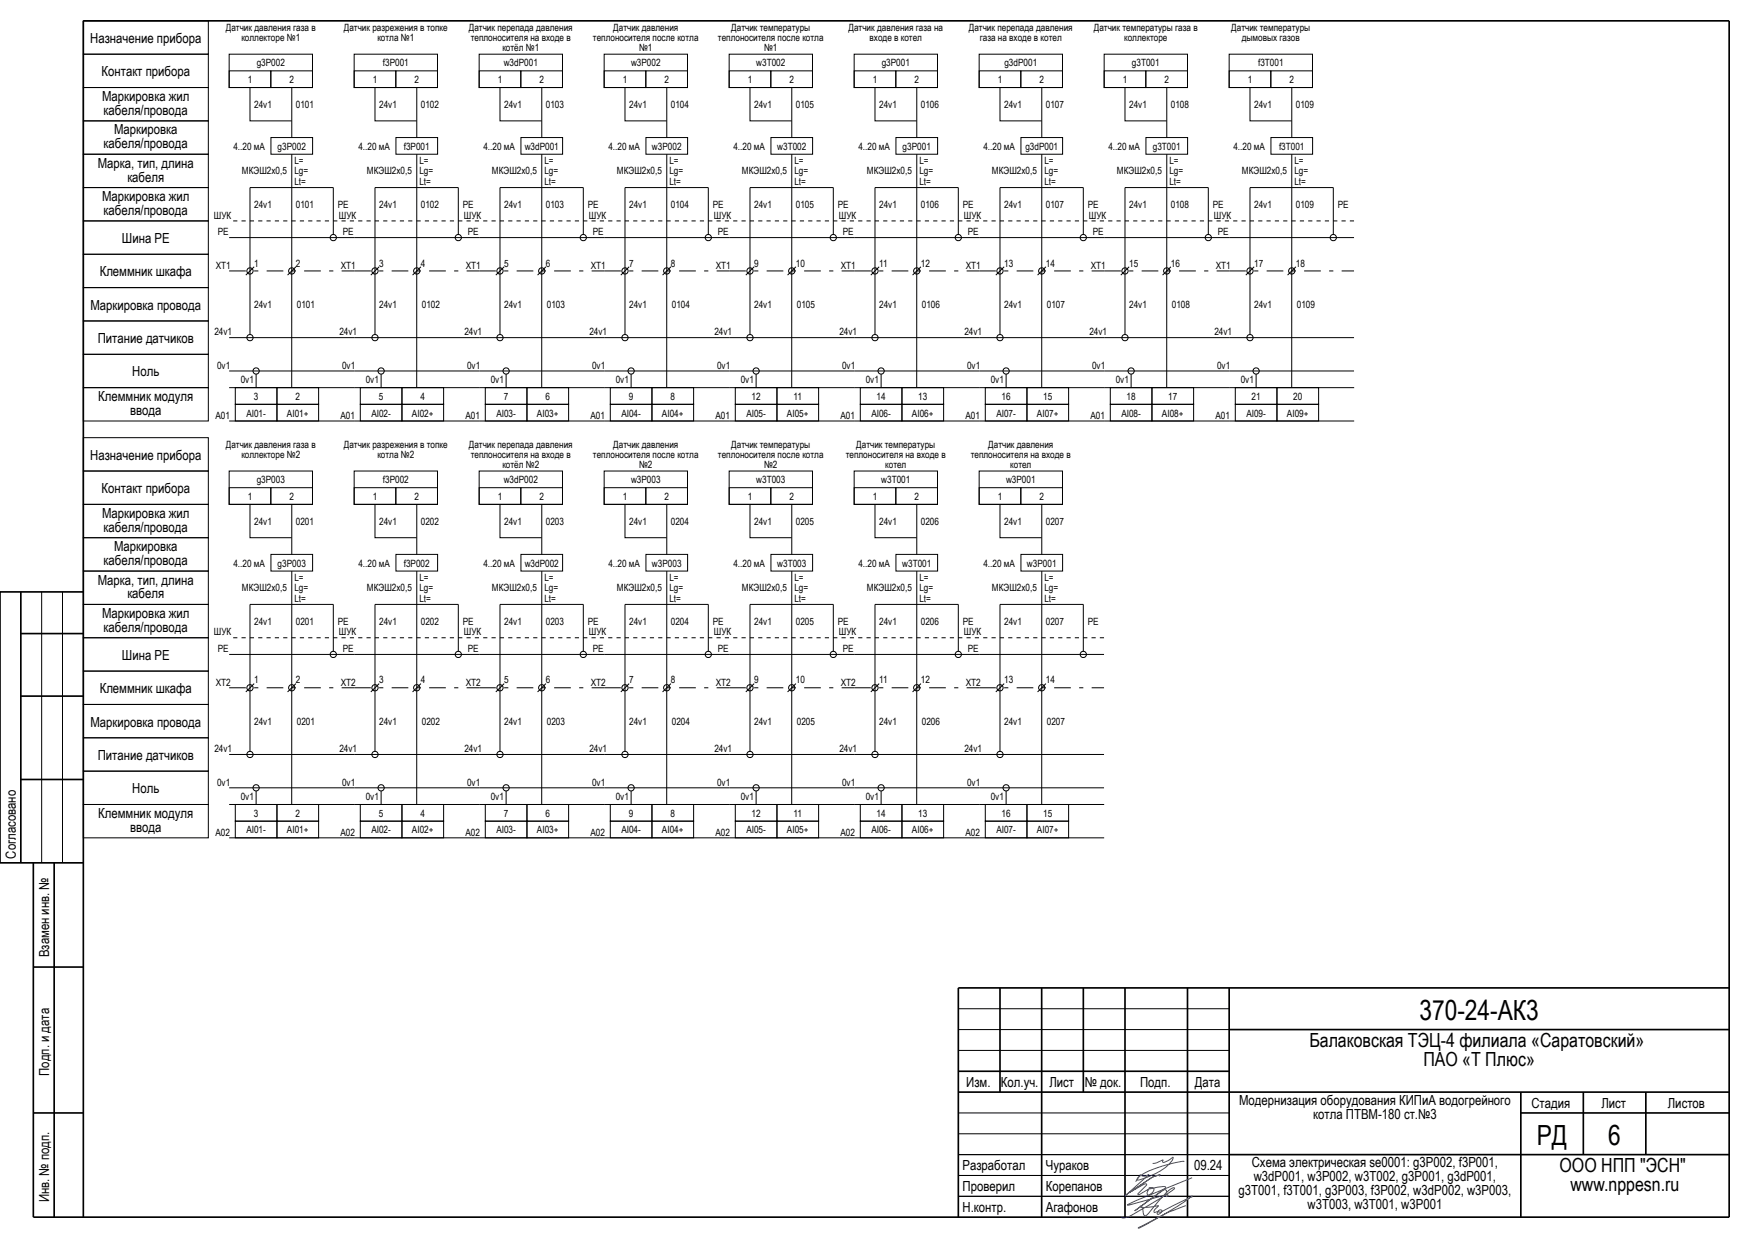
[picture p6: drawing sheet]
<svg xmlns="http://www.w3.org/2000/svg" width="420mm" height="297mm" viewBox="0 0 420 297" stroke-linecap="round" stroke-linejoin="round" font-family="sans-serif">
<g fill="#000" stroke="#000" stroke-width=".24">
<path d="M70 21v12zM100 21v12zM130 21v12zM160 21v12zM190 21v12zM220 21v12zM250 21v12zM280 21v12zM310 21v12zM55 57h30zM85 57h30zM115 57h30z"/>
<path d="M145 57h30zM175 57h30zM205 57h30zM235 57h30zM265 57h30zM295 57h30zM61 64l-2 2zM69 66l2-2zM89 66l2-2zM101 64l-2 2zM119 66l2-2zM131 64l-2 2z"/>
<path d="M149 66l2-2zM159 66l2-2zM179 66l2-2zM189 66l2-2zM211 64l-2 2zM221 64l-2 2zM239 66l2-2zM249 66l2-2zM269 66l2-2zM279 66l2-2zM299 66l2-2zM309 66l2-2z"/>
<path d="M55 81h30zM55 89h30zM55 93h30zM61.5 89.8v3.2zM85 81h30zM85 89h30zM85 93h30zM91.5 89.8v3.2zM115 81h30zM115 89h30zM115 93h30zM121.5 89.8v3.2z"/>
<path d="M145 81h30zM145 89h30zM145 93h30zM151.5 89.8v3.2zM175 81h30zM175 89h30zM175 93h30zM181.5 89.8v3.2zM205 81h30zM205 89h30zM205 93h30zM211.5 89.8v3.2z"/>
<path d="M235 81h30zM235 89h30zM235 93h30zM241.5 89.8v3.2zM265 81h30zM265 89h30zM265 93h30zM271.5 89.8v3.2zM295 81h30zM295 89h30zM295 93h30zM301.5 89.8v3.2z"/>
<path d="M55 101h30zM85 101h30zM115 101h30zM145 101h30zM175 101h30zM205 101h30zM235 101h30zM265 101h30zM295 101h30zM70 121v12zM100 121v12zM130 121v12z"/>
<path d="M160 121v12zM190 121v12zM220 121v12zM250 121v12zM55 157h30zM85 157h30zM115 157h30zM145 157h30zM175 157h30zM205 157h30zM235 157h30zM59 166l2-2z"/>
<path d="M69 166l2-2zM89 166l2-2zM99 166l2-2zM119 166l2-2zM129 166l2-2zM149 166l2-2zM159 166l2-2zM179 166l2-2zM189 166l2-2zM209 166l2-2zM219 166l2-2zM239 166l2-2z"/>
<path d="M251 164l-2 2zM55 181h30zM55 189h30zM55 193h30zM61.5 189.8v3.2zM85 181h30zM85 189h30zM85 193h30zM91.5 189.8v3.2zM115 181h30zM115 189h30zM115 193h30z"/>
<path d="M121.5 189.8v3.2zM145 181h30zM145 189h30zM145 193h30zM151.5 189.8v3.2zM175 181h30zM175 189h30zM175 193h30zM181.5 189.8v3.2zM205 181h30zM205 189h30zM205 193h30z"/>
<path d="M211.5 189.8v3.2zM235 181h30zM235 189h30zM235 193h30zM241.5 189.8v3.2zM10 142v65zM15 142v65zM55 201h30zM85 201h30zM115 201h30zM145 201h30zM175 201h30z"/>
<path d="M205 201h30zM235 201h30zM230 252h65zM230 247h65zM230 242h65zM230 277h65zM230 272h65zM230 267h65zM230 287h65zM230 282h65z"/>
</g>
<g fill="#000" stroke="#000" stroke-width=".4">
<path d="M20 5h395zM5 152h15zM5 167h15zM5 187h15zM5 142v65zM8 207v85zM13 207v85zM8 232h12zM230 237h185zM230 257h65zM295 247h120zM8 267h12z"/>
<path d="M230 262h185zM240 237v25zM260 237v25zM295 277h120zM365 267h50zM380 262v15zM395 262v15zM8 292h407zM20 5v287zM230 237v55zM250 237v55zM270 237v55z"/>
<path d="M285 237v55zM295 237v55zM365 262v30zM415 5v287z"/>
</g>
<path d="M20 142h-20v65h20" fill="none" stroke="#000" stroke-width=".4"/>
<path d="M284.2 278.7l-.1-.1a26.7 26.7 0 0 0-10.8 3.7l-.4 .8a14 14 0 0 0 8.5-4.9l.1-.6-2.1 1.3a.32 .32 0 0 1-.4-.2 .32 .32 0 0 1 .1-.4l-1.5 .7-1 .1M284.6 289.2a74 74 0 0 0-11.4 5.4l1.9-.9 4.7-2.6 6.4-4.1-.1 .1-7.4 3.7h-.4a.34 .34 0 0 1-.1-.4 .34 .34 0 0 1 .5-.1 .34 .34 0 0 1 .1 .4 .74 .74 0 0 1-1.1 .5l.4-.6h-.2a.72 .72 0 0 1-1 .1l1-1.5a9.8 9.8 0 0 1-4.2 .3v-.2a.9 .9 0 0 1 .6 1.2l.1 .4a.57 .57 0 0 0 .2 .7 .57 .57 0 0 0 .8-.2l1.1-1.3a20.9 20.9 0 0 1 4.9-5.1h.4l.1 .1-3.4 2.4-5.3 3.1a6.1 6.1 0 0 1-3.9 1.6v-.4M286.1 282.5l-13.4 5.5-2.1 1.1 9.4-2.5a.25 .25 0 0 1 .3 .2 .25 .25 0 0 1-.3 .3l-.3-.5 .3-.5a.48 .48 0 0 0-.1-.6 .48 .48 0 0 0-.6-.1l-7 5.1 7.5-5.6-.2-.2-.3-.1-3.4 .6-.1-.1a.65 .65 0 0 1 1 0 .65 .65 0 0 1-.2 1l-.8 .6a.48 .48 0 0 1-.5-.3 .48 .48 0 0 1 .1-.6l.2-.5-2.2 1.3-.3-.1 2.1-2.3a.56 .56 0 0 0-.9 .1l-3.2 1.8 5.3-3.6 2-.6-2 .6-6.4 4.4 5.7-5.1a1.72 1.72 0 0 1-2 .1l-1.1 1.6" fill="none" stroke="#00f" stroke-width=".24"/>
<g fill="none" stroke="#000" stroke-width=".24">
<path d="M20 13h30v8h-30zM20 5h30v8h-30zM55 13h20v8h-20zM55 17h10v4h-10zM65 17h10v4h-10zM85 13h20v8h-20zM85 17h10v4h-10zM95 17h10v4h-10zM115 13h20v8h-20zM115 17h10v4h-10zM125 17h10v4h-10zM145 13h20v8h-20z"/>
<path d="M145 17h10v4h-10zM155 17h10v4h-10zM175 13h20v8h-20zM175 17h10v4h-10zM185 17h10v4h-10zM205 13h20v8h-20zM205 17h10v4h-10zM215 17h10v4h-10zM235 13h20v8h-20zM235 17h10v4h-10zM245 17h10v4h-10zM265 13h20v8h-20z"/>
<path d="M265 17h10v4h-10zM275 17h10v4h-10zM295 13h20v8h-20zM295 17h10v4h-10zM305 17h10v4h-10zM20 37h30v8h-30zM20 29h30v8h-30zM20 21h30v8h-30zM60 21v8h10M65 33h10v4h-10zM70 37v56M90 21v8h10"/>
<path d="M95 33h10v4h-10zM100 37v56M120 21v8h10M125 33h10v4h-10zM130 37v56M150 21v8h10M155 33h10v4h-10zM160 37v56M180 21v8h10M185 33h10v4h-10zM190 37v56M210 21v8h10"/>
<path d="M215 33h10v4h-10zM220 37v56M240 21v8h10M245 33h10v4h-10zM250 37v56M270 21v8h10M275 33h10v4h-10zM280 37v56M300 21v8h10M305 33h10v4h-10zM310 37v56M20 53h30v8h-30z"/>
<path d="M20 45h30v8h-30zM80 56.3v-11.3h-20v35.3M110 56.3v-11.3h-20v35.3M140 56.3v-11.3h-20v35.3M170 56.3v-11.3h-20v35.3M200 56.3v-11.3h-20v35.3M230 56.3v-11.3h-20v35.3M260 56.3v-11.3h-20v35.3M290 56.3v-11.3h-20v35.3M320 56.3v-11.3h-20v35.3M20 77h30v8h-30zM20 61h30v8h-30z"/>
<path d="M20 69h30v8h-30zM20 85h30v8h-30zM20 93h30v8h-30zM56.5 93h10v4h-10zM56.5 97h10v4h-10zM66.5 93h10v4h-10zM66.5 97h10v4h-10zM86.5 93h10v4h-10zM86.5 97h10v4h-10zM96.5 93h10v4h-10zM96.5 97h10v4h-10zM116.5 93h10v4h-10z"/>
<path d="M116.5 97h10v4h-10zM126.5 93h10v4h-10zM126.5 97h10v4h-10zM146.5 93h10v4h-10zM146.5 97h10v4h-10zM156.5 93h10v4h-10zM156.5 97h10v4h-10zM176.5 93h10v4h-10zM176.5 97h10v4h-10zM186.5 93h10v4h-10zM186.5 97h10v4h-10zM206.5 93h10v4h-10z"/>
<path d="M206.5 97h10v4h-10zM216.5 93h10v4h-10zM216.5 97h10v4h-10zM236.5 93h10v4h-10zM236.5 97h10v4h-10zM246.5 93h10v4h-10zM246.5 97h10v4h-10zM266.5 93h10v4h-10zM266.5 97h10v4h-10zM276.5 93h10v4h-10zM276.5 97h10v4h-10zM296.5 93h10v4h-10z"/>
<path d="M296.5 97h10v4h-10zM306.5 93h10v4h-10zM306.5 97h10v4h-10zM20 113h30v8h-30zM20 105h30v8h-30zM55 113h20v8h-20zM55 117h10v4h-10zM65 117h10v4h-10zM85 113h20v8h-20zM85 117h10v4h-10zM95 117h10v4h-10zM115 113h20v8h-20z"/>
<path d="M115 117h10v4h-10zM125 117h10v4h-10zM145 113h20v8h-20zM145 117h10v4h-10zM155 117h10v4h-10zM175 113h20v8h-20zM175 117h10v4h-10zM185 117h10v4h-10zM205 113h20v8h-20zM205 117h10v4h-10zM215 117h10v4h-10zM235 113h20v8h-20z"/>
<path d="M235 117h10v4h-10zM245 117h10v4h-10zM20 137h30v8h-30zM20 129h30v8h-30zM20 121h30v8h-30zM60 121v8h10M65 133h10v4h-10zM70 137v56M90 121v8h10M95 133h10v4h-10zM100 137v56M120 121v8h10"/>
<path d="M125 133h10v4h-10zM130 137v56M150 121v8h10M155 133h10v4h-10zM160 137v56M180 121v8h10M185 133h10v4h-10zM190 137v56M210 121v8h10M215 133h10v4h-10zM220 137v56M240 121v8h10"/>
<path d="M245 133h10v4h-10zM250 137v56M20 153h30v8h-30zM20 145h30v8h-30zM80 156.3v-11.3h-20v35.3M110 156.3v-11.3h-20v35.3M140 156.3v-11.3h-20v35.3M170 156.3v-11.3h-20v35.3M200 156.3v-11.3h-20v35.3M230 156.3v-11.3h-20v35.3M260 156.3v-11.3h-20v35.3M20 177h30v8h-30z"/>
<path d="M20 161h30v8h-30zM20 169h30v8h-30zM20 185h30v8h-30zM20 193h30v8h-30zM56.5 193h10v4h-10zM56.5 197h10v4h-10zM66.5 193h10v4h-10zM66.5 197h10v4h-10zM86.5 193h10v4h-10zM86.5 197h10v4h-10zM96.5 193h10v4h-10zM96.5 197h10v4h-10z"/>
<path d="M116.5 193h10v4h-10zM116.5 197h10v4h-10zM126.5 193h10v4h-10zM126.5 197h10v4h-10zM146.5 193h10v4h-10zM146.5 197h10v4h-10zM156.5 193h10v4h-10zM156.5 197h10v4h-10zM176.5 193h10v4h-10zM176.5 197h10v4h-10zM186.5 193h10v4h-10zM186.5 197h10v4h-10z"/>
<path d="M206.5 193h10v4h-10zM206.5 197h10v4h-10zM216.5 193h10v4h-10zM216.5 197h10v4h-10zM236.5 193h10v4h-10zM236.5 197h10v4h-10zM246.5 193h10v4h-10zM246.5 197h10v4h-10z"/>
<circle cx="80" cy="57" r=".75"/>
<circle cx="110" cy="57" r=".75"/>
<circle cx="140" cy="57" r=".75"/>
<circle cx="170" cy="57" r=".75"/>
<circle cx="200" cy="57" r=".75"/>
<circle cx="230" cy="57" r=".75"/>
<circle cx="260" cy="57" r=".75"/>
<circle cx="290" cy="57" r=".75"/>
<circle cx="320" cy="57" r=".75"/>
<circle cx="60" cy="65" r=".75"/>
<circle cx="70" cy="65" r=".75"/>
<circle cx="90" cy="65" r=".75"/>
<circle cx="100" cy="65" r=".75"/>
<circle cx="120" cy="65" r=".75"/>
<circle cx="130" cy="65" r=".75"/>
<circle cx="150" cy="65" r=".75"/>
<circle cx="160" cy="65" r=".75"/>
<circle cx="180" cy="65" r=".75"/>
<circle cx="190" cy="65" r=".75"/>
<circle cx="210" cy="65" r=".75"/>
<circle cx="220" cy="65" r=".75"/>
<circle cx="240" cy="65" r=".75"/>
<circle cx="250" cy="65" r=".75"/>
<circle cx="270" cy="65" r=".75"/>
<circle cx="280" cy="65" r=".75"/>
<circle cx="300" cy="65" r=".75"/>
<circle cx="310" cy="65" r=".75"/>
<circle cx="60" cy="81" r=".75"/>
<circle cx="61.5" cy="89" r=".75"/>
<circle cx="90" cy="81" r=".75"/>
<circle cx="91.5" cy="89" r=".75"/>
<circle cx="120" cy="81" r=".75"/>
<circle cx="121.5" cy="89" r=".75"/>
<circle cx="150" cy="81" r=".75"/>
<circle cx="151.5" cy="89" r=".75"/>
<circle cx="180" cy="81" r=".75"/>
<circle cx="181.5" cy="89" r=".75"/>
<circle cx="210" cy="81" r=".75"/>
<circle cx="211.5" cy="89" r=".75"/>
<circle cx="240" cy="81" r=".75"/>
<circle cx="241.5" cy="89" r=".75"/>
<circle cx="270" cy="81" r=".75"/>
<circle cx="271.5" cy="89" r=".75"/>
<circle cx="300" cy="81" r=".75"/>
<circle cx="301.5" cy="89" r=".75"/>
<circle cx="80" cy="157" r=".75"/>
<circle cx="110" cy="157" r=".75"/>
<circle cx="140" cy="157" r=".75"/>
<circle cx="170" cy="157" r=".75"/>
<circle cx="200" cy="157" r=".75"/>
<circle cx="230" cy="157" r=".75"/>
<circle cx="260" cy="157" r=".75"/>
<circle cx="60" cy="165" r=".75"/>
<circle cx="70" cy="165" r=".75"/>
<circle cx="90" cy="165" r=".75"/>
<circle cx="100" cy="165" r=".75"/>
<circle cx="120" cy="165" r=".75"/>
<circle cx="130" cy="165" r=".75"/>
<circle cx="150" cy="165" r=".75"/>
<circle cx="160" cy="165" r=".75"/>
<circle cx="180" cy="165" r=".75"/>
<circle cx="190" cy="165" r=".75"/>
<circle cx="210" cy="165" r=".75"/>
<circle cx="220" cy="165" r=".75"/>
<circle cx="240" cy="165" r=".75"/>
<circle cx="250" cy="165" r=".75"/>
<circle cx="60" cy="181" r=".75"/>
<circle cx="61.5" cy="189" r=".75"/>
<circle cx="90" cy="181" r=".75"/>
<circle cx="91.5" cy="189" r=".75"/>
<circle cx="120" cy="181" r=".75"/>
<circle cx="121.5" cy="189" r=".75"/>
<circle cx="150" cy="181" r=".75"/>
<circle cx="151.5" cy="189" r=".75"/>
<circle cx="180" cy="181" r=".75"/>
<circle cx="181.5" cy="189" r=".75"/>
<circle cx="210" cy="181" r=".75"/>
<circle cx="211.5" cy="189" r=".75"/>
<circle cx="240" cy="181" r=".75"/>
<circle cx="241.5" cy="189" r=".75"/>
</g>
<g fill="#000" stroke="#000" stroke-width=".24" stroke-dasharray="4 2 1 2" stroke-linecap="butt">
<path d="M55 65h30zM85 65h30zM115 65h30zM145 65h30zM175 65h30zM205 65h30zM235 65h30zM265 65h30zM295 65h30zM55 165h30zM85 165h30zM115 165h30z"/>
<path d="M145 165h30zM175 165h30zM205 165h30zM235 165h30z"/>
</g>
<g fill="#000" stroke="#000" stroke-width=".24" stroke-dasharray="1 1" stroke-linecap="butt">
<path d="M55 53h30zM85 53h30zM115 53h30zM145 53h30zM175 53h30zM205 53h30zM235 53h30zM265 53h30zM295 53h30zM55 153h30zM85 153h30zM115 153h30z"/>
<path d="M145 153h30zM175 153h30zM205 153h30zM235 153h30z"/>
</g>
<g font-size="6.7">
<text x="340.6" y="244.6">370-24-АК3</text>
<text x="368.8" y="274.7">РД</text>
<text x="386" y="274.6">6</text>
</g>
<g font-size="4.7">
<text x="314.2" y="251.1">Балаковская ТЭЦ-4 филиала «Саратовский»</text>
<text x="341.6" y="255.8">ПАО «Т Плюс»</text>
<text x="374.3" y="281.1">ООО НПП &quot;ЭСН&quot;</text>
<text x="376.9" y="285.8">www.nppesn.ru</text>
</g>
<g font-size="3.3">
<text x="21.7" y="10.2">Назначение прибора</text>
<text x="24.4" y="18.2">Контакт прибора</text>
<text x="24.5" y="24.2">Маркировка жил</text>
<text x="24.9" y="27.6">кабеля/провода</text>
<text x="24.9" y="35.6">кабеля/провода</text>
<text x="27.4" y="32.2">Маркировка</text>
<text x="23.5" y="40.2">Марка, тип, длина</text>
<text x="30.6" y="43.6">кабеля</text>
<text x="24.5" y="48.2">Маркировка жил</text>
<text x="24.9" y="51.6">кабеля/провода</text>
<text x="29.3" y="58.3">Шина PE</text>
<text x="23.9" y="66.3">Клеммник шкафа</text>
<text x="21.7" y="74.3">Маркировка провода</text>
<text x="23.5" y="82.3">Питание датчиков</text>
<text x="31.7" y="90.3">Ноль</text>
<text x="23.6" y="96.2">Клеммник модуля</text>
<text x="31.2" y="99.6">ввода</text>
<text x="21.7" y="110.2">Назначение прибора</text>
<text x="24.4" y="118.2">Контакт прибора</text>
<text x="24.5" y="124.2">Маркировка жил</text>
<text x="24.9" y="127.6">кабеля/провода</text>
<text x="24.9" y="135.6">кабеля/провода</text>
<text x="27.4" y="132.2">Маркировка</text>
<text x="23.5" y="140.2">Марка, тип, длина</text>
<text x="30.6" y="143.6">кабеля</text>
<text x="24.5" y="148.2">Маркировка жил</text>
<text x="24.9" y="151.6">кабеля/провода</text>
<text x="29.3" y="158.3">Шина PE</text>
<text x="23.9" y="166.3">Клеммник шкафа</text>
<text x="21.7" y="174.3">Маркировка провода</text>
<text x="23.5" y="182.3">Питание датчиков</text>
<text x="31.7" y="190.3">Ноль</text>
<text x="23.6" y="196.2">Клеммник модуля</text>
<text x="31.2" y="199.6">ввода</text>
<text x="3.8" y="206" transform="rotate(-90 3.8 206)">Согласовано</text>
<text x="11.8" y="229.7" transform="rotate(-90 11.8 229.7)">Взамен инв. №</text>
<text x="11.8" y="258.1" transform="rotate(-90 11.8 258.1)">Подп. и дата</text>
<text x="231.9" y="260.8">Изм.</text>
<text x="240.2" y="260.8">Кол.уч.</text>
<text x="251.8" y="260.8">Лист</text>
<text x="260.4" y="260.8">№ док.</text>
<text x="273.6" y="260.8">Подп.</text>
<text x="286.8" y="260.8">Дата</text>
<text x="297.4" y="265.1">Модернизация оборудования КИПиА водогрейного</text>
<text x="315.2" y="268.4">котла ПТВМ-180 ст.№3</text>
<text x="367.5" y="265.8">Стадия</text>
<text x="384.3" y="265.8">Лист</text>
<text x="400.3" y="265.8">Листов</text>
<text x="231" y="280.7">Разработал</text>
<text x="251" y="280.8">Чураков</text>
<text x="286.6" y="280.8">09.24</text>
<text x="300.4" y="280.1">Схема электрическая se0001: g3P002, f3P001,</text>
<text x="231" y="285.8">Проверил</text>
<text x="251" y="285.8">Корепанов</text>
<text x="297.2" y="286.7">g3T001, f3T001, g3P003, f3P002, w3dP002, w3P003,</text>
<text x="300.9" y="283.4">w3dP001, w3P002, w3T002, g3P001, g3dP001,</text>
<text x="11.8" y="288.5" transform="rotate(-90 11.8 288.5)">Инв. № подп.</text>
<text x="231" y="290.8">Н.контр.</text>
<text x="251" y="290.8">Агафонов</text>
<text x="313.8" y="290.1">w3T003, w3T001, w3P001</text>
</g>
<g font-size="2.4">
<text x="54.2" y="7.4">Датчик давления газа в</text>
<text x="57.9" y="9.8">коллекторе №1</text>
<text x="82.5" y="7.4">Датчик разрежения в топке</text>
<text x="90.6" y="9.8">котла №1</text>
<text x="112.5" y="7.4">Датчик перепада давления</text>
<text x="113" y="9.8">теплоносителя на входе в</text>
<text x="142.3" y="9.8">теплоносителя после котла</text>
<text x="147.2" y="7.4">Датчик давления</text>
<text x="172.3" y="9.8">теплоносителя после котла</text>
<text x="175.5" y="7.4">Датчик температуры</text>
<text x="203.6" y="7.4">Датчик давления газа на</text>
<text x="208.7" y="9.8">входе в котел</text>
<text x="232.5" y="7.4">Датчик перепада давления</text>
<text x="235.2" y="9.8">газа на входе в котел</text>
<text x="262.5" y="7.4">Датчик температуры газа в</text>
<text x="269.8" y="9.8">коллекторе</text>
<text x="295.5" y="7.4">Датчик температуры</text>
<text x="298" y="9.8">дымовых газов</text>
<text x="61.6" y="15.9">g3P002</text>
<text x="91.9" y="15.9">f3P001</text>
<text x="120.6" y="12.2">котёл №1</text>
<text x="120.9" y="15.9">w3dP001</text>
<text x="151.4" y="15.9">w3P002</text>
<text x="153.4" y="12.2">№1</text>
<text x="181.5" y="15.9">w3T002</text>
<text x="183.4" y="12.2">№1</text>
<text x="211.6" y="15.9">g3P001</text>
<text x="241.1" y="15.9">g3dP001</text>
<text x="271.7" y="15.9">g3T001</text>
<text x="301.9" y="15.9">f3T001</text>
<text x="59.5" y="19.9">1</text>
<text x="69.5" y="19.9">2</text>
<text x="89.5" y="19.9">1</text>
<text x="99.5" y="19.9">2</text>
<text x="119.5" y="19.9">1</text>
<text x="129.5" y="19.9">2</text>
<text x="149.5" y="19.9">1</text>
<text x="159.5" y="19.9">2</text>
<text x="179.5" y="19.9">1</text>
<text x="189.5" y="19.9">2</text>
<text x="209.5" y="19.9">1</text>
<text x="219.5" y="19.9">2</text>
<text x="239.5" y="19.9">1</text>
<text x="249.5" y="19.9">2</text>
<text x="269.5" y="19.9">1</text>
<text x="279.5" y="19.9">2</text>
<text x="299.5" y="19.9">1</text>
<text x="309.5" y="19.9">2</text>
<text x="61" y="25.9">24v1</text>
<text x="71" y="25.9">0101</text>
<text x="91" y="25.9">24v1</text>
<text x="101" y="25.9">0102</text>
<text x="121" y="25.9">24v1</text>
<text x="131" y="25.9">0103</text>
<text x="151" y="25.9">24v1</text>
<text x="161" y="25.9">0104</text>
<text x="181" y="25.9">24v1</text>
<text x="191" y="25.9">0105</text>
<text x="211" y="25.9">24v1</text>
<text x="221" y="25.9">0106</text>
<text x="241" y="25.9">24v1</text>
<text x="251" y="25.9">0107</text>
<text x="271" y="25.9">24v1</text>
<text x="281" y="25.9">0108</text>
<text x="301" y="25.9">24v1</text>
<text x="311" y="25.9">0109</text>
<text x="56" y="35.9">4..20 мА</text>
<text x="66.6" y="35.9">g3P002</text>
<text x="86" y="35.9">4..20 мА</text>
<text x="96.9" y="35.9">f3P001</text>
<text x="116" y="35.9">4..20 мА</text>
<text x="125.9" y="35.9">w3dP001</text>
<text x="146" y="35.9">4..20 мА</text>
<text x="156.5" y="35.9">w3P002</text>
<text x="176" y="35.9">4..20 мА</text>
<text x="186.5" y="35.9">w3T002</text>
<text x="206" y="35.9">4..20 мА</text>
<text x="216.6" y="35.9">g3P001</text>
<text x="236" y="35.9">4..20 мА</text>
<text x="246.1" y="35.9">g3dP001</text>
<text x="266" y="35.9">4..20 мА</text>
<text x="276.7" y="35.9">g3T001</text>
<text x="296" y="35.9">4..20 мА</text>
<text x="307" y="35.9">f3T001</text>
<text x="58.1" y="41.8">МКЭШ2х0,5</text>
<text x="70.6" y="39.3">L=</text>
<text x="70.6" y="41.8">Lg=</text>
<text x="88.1" y="41.8">МКЭШ2х0,5</text>
<text x="100.6" y="39.3">L=</text>
<text x="100.6" y="41.8">Lg=</text>
<text x="118.1" y="41.8">МКЭШ2х0,5</text>
<text x="130.6" y="39.3">L=</text>
<text x="130.6" y="41.8">Lg=</text>
<text x="148.1" y="41.8">МКЭШ2х0,5</text>
<text x="160.6" y="39.3">L=</text>
<text x="160.6" y="41.8">Lg=</text>
<text x="178.1" y="41.8">МКЭШ2х0,5</text>
<text x="190.6" y="39.3">L=</text>
<text x="190.6" y="41.8">Lg=</text>
<text x="208.1" y="41.8">МКЭШ2х0,5</text>
<text x="220.6" y="39.3">L=</text>
<text x="220.6" y="41.8">Lg=</text>
<text x="238.1" y="41.8">МКЭШ2х0,5</text>
<text x="250.6" y="39.3">L=</text>
<text x="250.6" y="41.8">Lg=</text>
<text x="268.1" y="41.8">МКЭШ2х0,5</text>
<text x="280.6" y="39.3">L=</text>
<text x="280.6" y="41.8">Lg=</text>
<text x="298.1" y="41.8">МКЭШ2х0,5</text>
<text x="310.6" y="39.3">L=</text>
<text x="310.6" y="41.8">Lg=</text>
<text x="70.6" y="44.5">Lt=</text>
<text x="100.6" y="44.5">Lt=</text>
<text x="130.6" y="44.5">Lt=</text>
<text x="160.6" y="44.5">Lt=</text>
<text x="190.6" y="44.5">Lt=</text>
<text x="220.6" y="44.5">Lt=</text>
<text x="250.6" y="44.5">Lt=</text>
<text x="280.6" y="44.5">Lt=</text>
<text x="310.6" y="44.5">Lt=</text>
<text x="51.3" y="52.4">ШУК</text>
<text x="61" y="49.9">24v1</text>
<text x="71" y="49.9">0101</text>
<text x="81.1" y="49.9">PE</text>
<text x="81.3" y="52.4">ШУК</text>
<text x="91" y="49.9">24v1</text>
<text x="101" y="49.9">0102</text>
<text x="111.1" y="49.9">PE</text>
<text x="111.3" y="52.4">ШУК</text>
<text x="121" y="49.9">24v1</text>
<text x="131" y="49.9">0103</text>
<text x="141.1" y="49.9">PE</text>
<text x="141.3" y="52.4">ШУК</text>
<text x="151" y="49.9">24v1</text>
<text x="161" y="49.9">0104</text>
<text x="171.1" y="49.9">PE</text>
<text x="171.3" y="52.4">ШУК</text>
<text x="181" y="49.9">24v1</text>
<text x="191" y="49.9">0105</text>
<text x="201.1" y="49.9">PE</text>
<text x="201.3" y="52.4">ШУК</text>
<text x="211" y="49.9">24v1</text>
<text x="221" y="49.9">0106</text>
<text x="231.1" y="49.9">PE</text>
<text x="231.3" y="52.4">ШУК</text>
<text x="241" y="49.9">24v1</text>
<text x="251" y="49.9">0107</text>
<text x="261.1" y="49.9">PE</text>
<text x="261.3" y="52.4">ШУК</text>
<text x="271" y="49.9">24v1</text>
<text x="281" y="49.9">0108</text>
<text x="291.1" y="49.9">PE</text>
<text x="291.3" y="52.4">ШУК</text>
<text x="301" y="49.9">24v1</text>
<text x="311" y="49.9">0109</text>
<text x="321.1" y="49.9">PE</text>
<text x="52.3" y="56.5">PE</text>
<text x="82.3" y="56.5">PE</text>
<text x="112.3" y="56.5">PE</text>
<text x="142.3" y="56.5">PE</text>
<text x="172.3" y="56.5">PE</text>
<text x="202.3" y="56.5">PE</text>
<text x="232.3" y="56.5">PE</text>
<text x="262.3" y="56.5">PE</text>
<text x="292.3" y="56.5">PE</text>
<text x="51.8" y="64.5">XT1</text>
<text x="61" y="64">1</text>
<text x="71" y="64">2</text>
<text x="81.8" y="64.5">XT1</text>
<text x="91" y="64">3</text>
<text x="101" y="64">4</text>
<text x="111.8" y="64.5">XT1</text>
<text x="121" y="64">5</text>
<text x="131" y="64">6</text>
<text x="141.8" y="64.5">XT1</text>
<text x="151" y="64">7</text>
<text x="161" y="64">8</text>
<text x="171.8" y="64.5">XT1</text>
<text x="181" y="64">9</text>
<text x="191" y="64">10</text>
<text x="201.8" y="64.5">XT1</text>
<text x="211" y="64">11</text>
<text x="221" y="64">12</text>
<text x="231.8" y="64.5">XT1</text>
<text x="241" y="64">13</text>
<text x="251" y="64">14</text>
<text x="261.8" y="64.5">XT1</text>
<text x="271" y="64">15</text>
<text x="281" y="64">16</text>
<text x="291.8" y="64.5">XT1</text>
<text x="301" y="64">17</text>
<text x="311" y="64">18</text>
<text x="61" y="73.9">24v1</text>
<text x="71.2" y="73.9">0101</text>
<text x="91" y="73.9">24v1</text>
<text x="101.2" y="73.9">0102</text>
<text x="121" y="73.9">24v1</text>
<text x="131.2" y="73.9">0103</text>
<text x="151" y="73.9">24v1</text>
<text x="161.2" y="73.9">0104</text>
<text x="181" y="73.9">24v1</text>
<text x="191.2" y="73.9">0105</text>
<text x="211" y="73.9">24v1</text>
<text x="221.2" y="73.9">0106</text>
<text x="241" y="73.9">24v1</text>
<text x="251.2" y="73.9">0107</text>
<text x="271" y="73.9">24v1</text>
<text x="281.2" y="73.9">0108</text>
<text x="301" y="73.9">24v1</text>
<text x="311.2" y="73.9">0109</text>
<text x="51.5" y="80.5">24v1</text>
<text x="81.5" y="80.5">24v1</text>
<text x="111.5" y="80.5">24v1</text>
<text x="141.5" y="80.5">24v1</text>
<text x="171.5" y="80.5">24v1</text>
<text x="201.5" y="80.5">24v1</text>
<text x="231.5" y="80.5">24v1</text>
<text x="261.5" y="80.5">24v1</text>
<text x="291.5" y="80.5">24v1</text>
<text x="52.1" y="88.5">0v1</text>
<text x="82.1" y="88.5">0v1</text>
<text x="112.1" y="88.5">0v1</text>
<text x="142.1" y="88.5">0v1</text>
<text x="172.1" y="88.5">0v1</text>
<text x="202.1" y="88.5">0v1</text>
<text x="232.1" y="88.5">0v1</text>
<text x="262.1" y="88.5">0v1</text>
<text x="292.1" y="88.5">0v1</text>
<text x="57.8" y="91.9">0v1</text>
<text x="60.9" y="95.9">3</text>
<text x="70.9" y="95.9">2</text>
<text x="87.8" y="91.9">0v1</text>
<text x="90.9" y="95.9">5</text>
<text x="100.9" y="95.9">4</text>
<text x="117.8" y="91.9">0v1</text>
<text x="120.9" y="95.9">7</text>
<text x="130.9" y="95.9">6</text>
<text x="147.8" y="91.9">0v1</text>
<text x="150.9" y="95.9">9</text>
<text x="160.9" y="95.9">8</text>
<text x="177.8" y="91.9">0v1</text>
<text x="180.4" y="95.9">12</text>
<text x="190.4" y="95.9">11</text>
<text x="207.8" y="91.9">0v1</text>
<text x="210.4" y="95.9">14</text>
<text x="220.4" y="95.9">13</text>
<text x="237.8" y="91.9">0v1</text>
<text x="240.4" y="95.9">16</text>
<text x="250.4" y="95.9">15</text>
<text x="267.8" y="91.9">0v1</text>
<text x="270.4" y="95.9">18</text>
<text x="280.4" y="95.9">17</text>
<text x="297.8" y="91.9">0v1</text>
<text x="300.4" y="95.9">21</text>
<text x="310.4" y="95.9">20</text>
<text x="51.7" y="100.5">A01</text>
<text x="59.1" y="99.9">AI01-</text>
<text x="68.9" y="99.9">AI01+</text>
<text x="81.7" y="100.5">A01</text>
<text x="89.1" y="99.9">AI02-</text>
<text x="98.9" y="99.9">AI02+</text>
<text x="111.7" y="100.5">A01</text>
<text x="119.1" y="99.9">AI03-</text>
<text x="128.9" y="99.9">AI03+</text>
<text x="141.7" y="100.5">A01</text>
<text x="149.1" y="99.9">AI04-</text>
<text x="158.9" y="99.9">AI04+</text>
<text x="171.7" y="100.5">A01</text>
<text x="179.1" y="99.9">AI05-</text>
<text x="188.9" y="99.9">AI05+</text>
<text x="201.7" y="100.5">A01</text>
<text x="209.1" y="99.9">AI06-</text>
<text x="218.9" y="99.9">AI06+</text>
<text x="231.7" y="100.5">A01</text>
<text x="239.1" y="99.9">AI07-</text>
<text x="248.9" y="99.9">AI07+</text>
<text x="261.7" y="100.5">A01</text>
<text x="269.1" y="99.9">AI08-</text>
<text x="278.9" y="99.9">AI08+</text>
<text x="291.7" y="100.5">A01</text>
<text x="299.1" y="99.9">AI09-</text>
<text x="308.9" y="99.9">AI09+</text>
<text x="54.2" y="107.4">Датчик давления газа в</text>
<text x="82.5" y="107.4">Датчик разрежения в топке</text>
<text x="112.5" y="107.4">Датчик перепада давления</text>
<text x="147.2" y="107.4">Датчик давления</text>
<text x="175.5" y="107.4">Датчик температуры</text>
<text x="205.5" y="107.4">Датчик температуры</text>
<text x="237.2" y="107.4">Датчик давления</text>
<text x="57.9" y="109.8">коллекторе №2</text>
<text x="90.6" y="109.8">котла №2</text>
<text x="113" y="109.8">теплоносителя на входе в</text>
<text x="120.6" y="112.2">котёл №2</text>
<text x="142.3" y="109.8">теплоносителя после котла</text>
<text x="153.4" y="112.2">№2</text>
<text x="172.3" y="109.8">теплоносителя после котла</text>
<text x="183.4" y="112.2">№2</text>
<text x="203" y="109.8">теплоносителя на входе в</text>
<text x="212.4" y="112.2">котел</text>
<text x="233" y="109.8">теплоносителя на входе в</text>
<text x="242.4" y="112.2">котел</text>
<text x="59.5" y="119.9">1</text>
<text x="61.6" y="115.9">g3P003</text>
<text x="69.5" y="119.9">2</text>
<text x="89.5" y="119.9">1</text>
<text x="91.9" y="115.9">f3P002</text>
<text x="99.5" y="119.9">2</text>
<text x="119.5" y="119.9">1</text>
<text x="120.9" y="115.9">w3dP002</text>
<text x="129.5" y="119.9">2</text>
<text x="149.5" y="119.9">1</text>
<text x="151.4" y="115.9">w3P003</text>
<text x="159.5" y="119.9">2</text>
<text x="179.5" y="119.9">1</text>
<text x="181.5" y="115.9">w3T003</text>
<text x="189.5" y="119.9">2</text>
<text x="209.5" y="119.9">1</text>
<text x="211.5" y="115.9">w3T001</text>
<text x="219.5" y="119.9">2</text>
<text x="239.5" y="119.9">1</text>
<text x="241.4" y="115.9">w3P001</text>
<text x="249.5" y="119.9">2</text>
<text x="61" y="125.9">24v1</text>
<text x="71" y="125.9">0201</text>
<text x="91" y="125.9">24v1</text>
<text x="101" y="125.9">0202</text>
<text x="121" y="125.9">24v1</text>
<text x="131" y="125.9">0203</text>
<text x="151" y="125.9">24v1</text>
<text x="161" y="125.9">0204</text>
<text x="181" y="125.9">24v1</text>
<text x="191" y="125.9">0205</text>
<text x="211" y="125.9">24v1</text>
<text x="221" y="125.9">0206</text>
<text x="241" y="125.9">24v1</text>
<text x="251" y="125.9">0207</text>
<text x="56" y="135.9">4..20 мА</text>
<text x="66.6" y="135.9">g3P003</text>
<text x="86" y="135.9">4..20 мА</text>
<text x="96.9" y="135.9">f3P002</text>
<text x="116" y="135.9">4..20 мА</text>
<text x="125.9" y="135.9">w3dP002</text>
<text x="146" y="135.9">4..20 мА</text>
<text x="156.5" y="135.9">w3P003</text>
<text x="176" y="135.9">4..20 мА</text>
<text x="186.5" y="135.9">w3T003</text>
<text x="206" y="135.9">4..20 мА</text>
<text x="216.5" y="135.9">w3T001</text>
<text x="236" y="135.9">4..20 мА</text>
<text x="246.5" y="135.9">w3P001</text>
<text x="58.1" y="141.8">МКЭШ2х0,5</text>
<text x="70.6" y="139.3">L=</text>
<text x="70.6" y="141.8">Lg=</text>
<text x="88.1" y="141.8">МКЭШ2х0,5</text>
<text x="100.6" y="139.3">L=</text>
<text x="100.6" y="141.8">Lg=</text>
<text x="118.1" y="141.8">МКЭШ2х0,5</text>
<text x="130.6" y="139.3">L=</text>
<text x="130.6" y="141.8">Lg=</text>
<text x="148.1" y="141.8">МКЭШ2х0,5</text>
<text x="160.6" y="139.3">L=</text>
<text x="160.6" y="141.8">Lg=</text>
<text x="178.1" y="141.8">МКЭШ2х0,5</text>
<text x="190.6" y="139.3">L=</text>
<text x="190.6" y="141.8">Lg=</text>
<text x="208.1" y="141.8">МКЭШ2х0,5</text>
<text x="220.6" y="139.3">L=</text>
<text x="220.6" y="141.8">Lg=</text>
<text x="238.1" y="141.8">МКЭШ2х0,5</text>
<text x="250.6" y="139.3">L=</text>
<text x="250.6" y="141.8">Lg=</text>
<text x="61" y="149.9">24v1</text>
<text x="70.6" y="144.5">Lt=</text>
<text x="71" y="149.9">0201</text>
<text x="81.1" y="149.9">PE</text>
<text x="91" y="149.9">24v1</text>
<text x="100.6" y="144.5">Lt=</text>
<text x="101" y="149.9">0202</text>
<text x="111.1" y="149.9">PE</text>
<text x="121" y="149.9">24v1</text>
<text x="130.6" y="144.5">Lt=</text>
<text x="131" y="149.9">0203</text>
<text x="141.1" y="149.9">PE</text>
<text x="151" y="149.9">24v1</text>
<text x="160.6" y="144.5">Lt=</text>
<text x="161" y="149.9">0204</text>
<text x="171.1" y="149.9">PE</text>
<text x="181" y="149.9">24v1</text>
<text x="190.6" y="144.5">Lt=</text>
<text x="191" y="149.9">0205</text>
<text x="201.1" y="149.9">PE</text>
<text x="211" y="149.9">24v1</text>
<text x="220.6" y="144.5">Lt=</text>
<text x="221" y="149.9">0206</text>
<text x="231.1" y="149.9">PE</text>
<text x="241" y="149.9">24v1</text>
<text x="250.6" y="144.5">Lt=</text>
<text x="251" y="149.9">0207</text>
<text x="261.1" y="149.9">PE</text>
<text x="51.3" y="152.4">ШУК</text>
<text x="81.3" y="152.4">ШУК</text>
<text x="111.3" y="152.4">ШУК</text>
<text x="141.3" y="152.4">ШУК</text>
<text x="171.3" y="152.4">ШУК</text>
<text x="201.3" y="152.4">ШУК</text>
<text x="231.3" y="152.4">ШУК</text>
<text x="52.3" y="156.5">PE</text>
<text x="82.3" y="156.5">PE</text>
<text x="112.3" y="156.5">PE</text>
<text x="142.3" y="156.5">PE</text>
<text x="172.3" y="156.5">PE</text>
<text x="202.3" y="156.5">PE</text>
<text x="232.3" y="156.5">PE</text>
<text x="51.8" y="164.5">XT2</text>
<text x="61" y="164">1</text>
<text x="71" y="164">2</text>
<text x="81.8" y="164.5">XT2</text>
<text x="91" y="164">3</text>
<text x="101" y="164">4</text>
<text x="111.8" y="164.5">XT2</text>
<text x="121" y="164">5</text>
<text x="131" y="164">6</text>
<text x="141.8" y="164.5">XT2</text>
<text x="151" y="164">7</text>
<text x="161" y="164">8</text>
<text x="171.8" y="164.5">XT2</text>
<text x="181" y="164">9</text>
<text x="191" y="164">10</text>
<text x="201.8" y="164.5">XT2</text>
<text x="211" y="164">11</text>
<text x="221" y="164">12</text>
<text x="231.8" y="164.5">XT2</text>
<text x="241" y="164">13</text>
<text x="251" y="164">14</text>
<text x="61" y="173.9">24v1</text>
<text x="71.2" y="173.9">0201</text>
<text x="91" y="173.9">24v1</text>
<text x="101.2" y="173.9">0202</text>
<text x="121" y="173.9">24v1</text>
<text x="131.2" y="173.9">0203</text>
<text x="151" y="173.9">24v1</text>
<text x="161.2" y="173.9">0204</text>
<text x="181" y="173.9">24v1</text>
<text x="191.2" y="173.9">0205</text>
<text x="211" y="173.9">24v1</text>
<text x="221.2" y="173.9">0206</text>
<text x="241" y="173.9">24v1</text>
<text x="251.2" y="173.9">0207</text>
<text x="51.5" y="180.5">24v1</text>
<text x="81.5" y="180.5">24v1</text>
<text x="111.5" y="180.5">24v1</text>
<text x="141.5" y="180.5">24v1</text>
<text x="171.5" y="180.5">24v1</text>
<text x="201.5" y="180.5">24v1</text>
<text x="231.5" y="180.5">24v1</text>
<text x="52.1" y="188.5">0v1</text>
<text x="57.8" y="191.9">0v1</text>
<text x="82.1" y="188.5">0v1</text>
<text x="87.8" y="191.9">0v1</text>
<text x="112.1" y="188.5">0v1</text>
<text x="117.8" y="191.9">0v1</text>
<text x="142.1" y="188.5">0v1</text>
<text x="147.8" y="191.9">0v1</text>
<text x="172.1" y="188.5">0v1</text>
<text x="177.8" y="191.9">0v1</text>
<text x="202.1" y="188.5">0v1</text>
<text x="207.8" y="191.9">0v1</text>
<text x="232.1" y="188.5">0v1</text>
<text x="237.8" y="191.9">0v1</text>
<text x="60.9" y="195.9">3</text>
<text x="70.9" y="195.9">2</text>
<text x="90.9" y="195.9">5</text>
<text x="100.9" y="195.9">4</text>
<text x="120.9" y="195.9">7</text>
<text x="130.9" y="195.9">6</text>
<text x="150.9" y="195.9">9</text>
<text x="160.9" y="195.9">8</text>
<text x="180.4" y="195.9">12</text>
<text x="190.4" y="195.9">11</text>
<text x="210.4" y="195.9">14</text>
<text x="220.4" y="195.9">13</text>
<text x="240.4" y="195.9">16</text>
<text x="250.4" y="195.9">15</text>
<text x="51.7" y="200.5">A02</text>
<text x="59.1" y="199.9">AI01-</text>
<text x="68.9" y="199.9">AI01+</text>
<text x="81.7" y="200.5">A02</text>
<text x="89.1" y="199.9">AI02-</text>
<text x="98.9" y="199.9">AI02+</text>
<text x="111.7" y="200.5">A02</text>
<text x="119.1" y="199.9">AI03-</text>
<text x="128.9" y="199.9">AI03+</text>
<text x="141.7" y="200.5">A02</text>
<text x="149.1" y="199.9">AI04-</text>
<text x="158.9" y="199.9">AI04+</text>
<text x="171.7" y="200.5">A02</text>
<text x="179.1" y="199.9">AI05-</text>
<text x="188.9" y="199.9">AI05+</text>
<text x="201.7" y="200.5">A02</text>
<text x="209.1" y="199.9">AI06-</text>
<text x="218.9" y="199.9">AI06+</text>
<text x="231.7" y="200.5">A02</text>
<text x="239.1" y="199.9">AI07-</text>
<text x="248.9" y="199.9">AI07+</text>
</g>
</svg>
